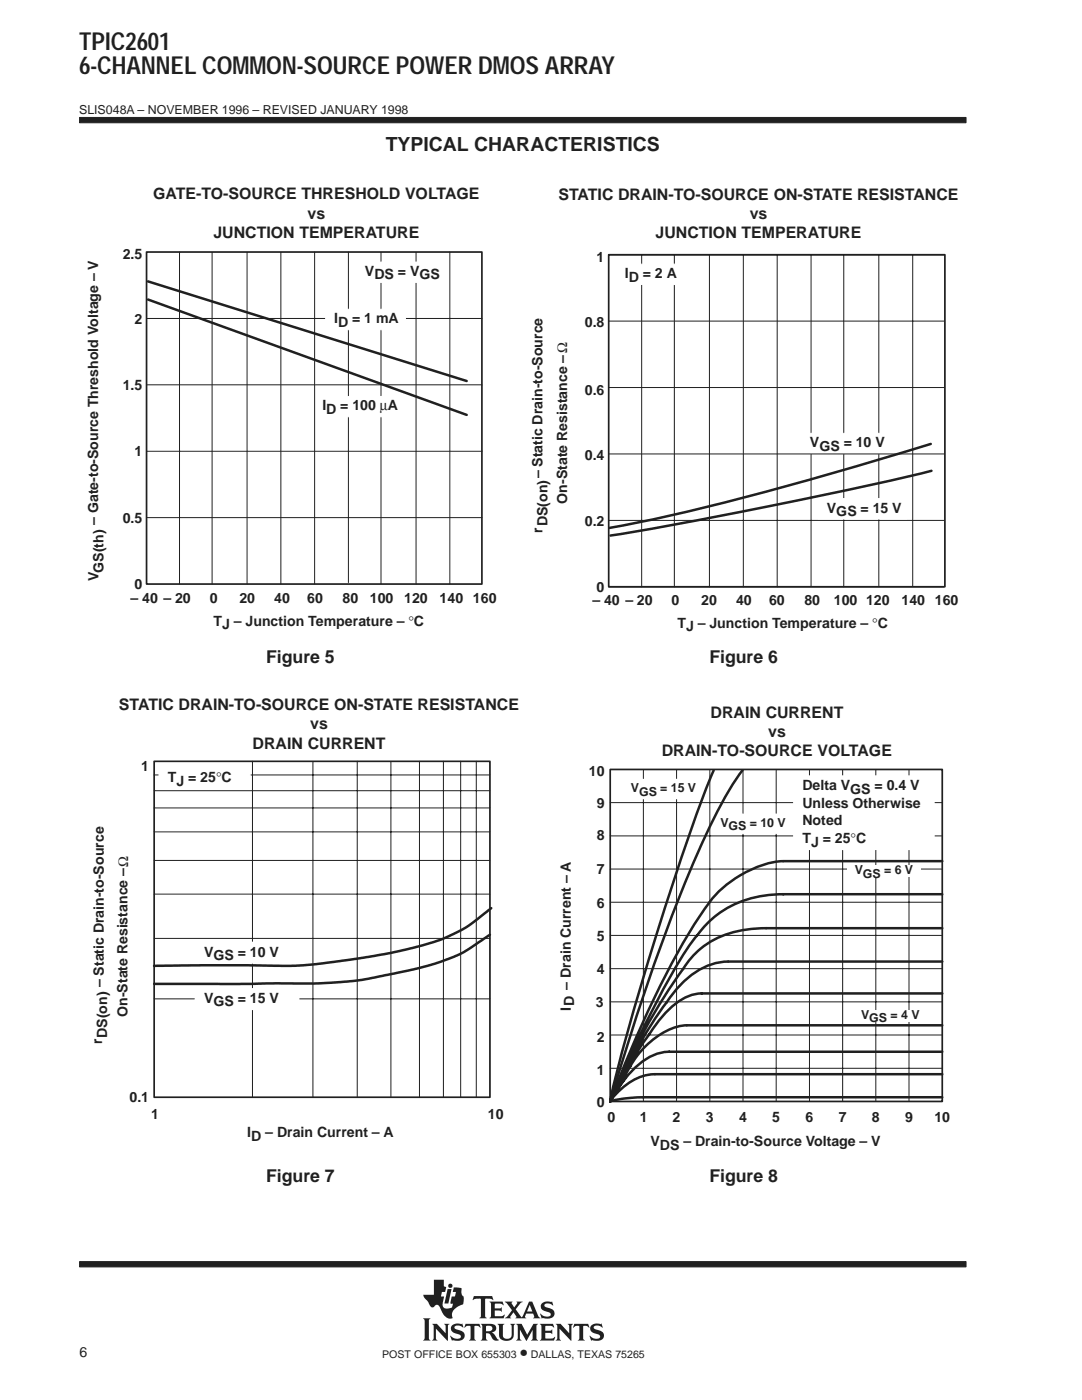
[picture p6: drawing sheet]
<svg xmlns="http://www.w3.org/2000/svg" width="216mm" height="279mm" viewBox="0 0 216 279" stroke-linecap="round" stroke-linejoin="round" font-family="sans-serif">
<g fill="#231f20" stroke="#231f20" stroke-width=".2">
<path d="M15.9 23.4h176.9v1.1h-176.9z" fill-rule="evenodd"/>
<path d="M15.9 251.8h176.9v1h-176.9z" fill-rule="evenodd"/>
</g>
<g fill="#231f20">
<path d="M89.3 257.3h.8l-.6 2.8h-.8z"/>
<path d="M95.9 264.2h2.1a.85 .85 0 0 1 1 .8 .85 .85 0 0 1-.9 .9l.4 .3 .7 1 .4 .2-.2 .1a1.11 1.11 0 0 1-1.4-.9l-.3-.4-.7-.1v1l.3 .4h-1.4l.3-.5v-2.3z" fill-rule="evenodd"/>
<path d="M100.7 259.8h1.6l-.2 .4 .5 .7 .6-.8-.1-.3h1.2l-.5 .3-.9 1.2 1 1.5a.22 .22 0 0 0 .3 0 .22 .22 0 0 0 .1-.2l1.3-2.8h.6l1.2 2.8 .4 .5-1.4-.1a.24 .24 0 0 0 .2-.1 .24 .24 0 0 0 0-.3l-.2-.4h-1.4l-.3 .6 .3 .3h-2.2l.2-.4-.5-.8-.7 .9 .2 .3h-1.3l.5-.4 1-1.2z" fill-rule="evenodd"/>
<path d="M118 264.5a2.12 2.12 0 0 1 1.9-.2l.1-.2 .3 .8-.8-.3h-.7a.35 .35 0 0 0-.3 .2 .35 .35 0 0 0 .2 .4l.5 .2a1.16 1.16 0 0 1 1.2 1.6 1.23 1.23 0 0 1-1.1 .6l-1.1-.1-.2 .1-.4-1 .9 .5 .7 .1a.47 .47 0 0 0 .6-.5 .47 .47 0 0 0-.6-.4 1.29 1.29 0 0 1-1.4-1.5z" fill-rule="evenodd"/>
<path d="M114.6 264.2h2.8l.2 .8-.5-.4h-.6l-.1 .1v2.4l.3 .4h-1.4l.3-.4v-2.4l-.1-.1h-.6l-.6 .4z" fill-rule="evenodd"/>
<path d="M107.7 264.2h2.6l.2 .8-.6-.4-1.1 .1v.9h1l.4-.3v.9l-.3-.2h-1.1v1.1h1.4l.5-.3-.2 .7h-2.8l.3-.5v-2.3z" fill-rule="evenodd"/>
<path d="M110.9 264.2h1l1.7 1.9v-1.5l-.3-.4h1l-.3 .4v3l-2.4-2.4v1.9l.3 .4h-1l.3-.4v-2.5z" fill-rule="evenodd"/>
<path d="M103 264.2h1.1l1.1 2.2 1.2-2.2h.9l-.3 .4v2.5l.4 .4h-1.4l.3-.4v-1.7l-1.3 2.2-1.3-2.3v1.8l.4 .4h-1.1l.3-.5v-2.3z" fill-rule="evenodd"/>
<path d="M90.2 264.5a2.17 2.17 0 0 1 1.9-.2l.1-.2 .3 .8-.8-.3h-.7a.36 .36 0 0 0-.3 .4 .36 .36 0 0 0 .4 .3l.3 .1a1.19 1.19 0 0 1 1.3 1.5l-.1 .1a1.23 1.23 0 0 1-1.1 .6l-1.1-.1-.2 .1-.4-1h.1a1.37 1.37 0 0 0 2.1 .2 .6 .6 0 0 0-.8-.6 1.08 1.08 0 0 1-1-.5 1.08 1.08 0 0 1 0-1.1z" fill-rule="evenodd"/>
<path d="M92.9 264.2h2.8l.2 .8-.5-.4h-.6l-.1 .1v2.4l.3 .4h-1.4l.2-.2 .1-.3v-2.3l-.7-.1-.6 .4z" fill-rule="evenodd"/>
<path d="M99.3 264.2h1.3l-.3 .3 .1 2.2 .2 .4 .8 .1a.73 .73 0 0 0 .7-.8v-1.9l-.3-.3h1l-.3 .3v2a1.56 1.56 0 0 1-1.3 1.1 1.56 1.56 0 0 1-1.5-.6l-.1-2.5z" fill-rule="evenodd"/>
<path d="M86.2 264.2h1l1.7 1.9v-1.5l-.3-.4h1.1l-.3 .3v3.1l-2.4-2.4v1.9l.3 .4h-1.1l.3-.5v-2.3z" fill-rule="evenodd"/>
<path d="M84.4 263.1h1.5l-.3 .3v3.8l.3 .3h-1.5l.3-.5v-3.4z" fill-rule="evenodd"/>
<path d="M94.6 258.7h3.6l.2 .8-.7-.3-.9 .1v3.4l.3 .4h-1.4l.3-.4v-3.4l-1-.1-.7 .2z" fill-rule="evenodd"/>
<path d="M97.7 259.8h2.6l.2 .7-.7-.3h-1.1v.9h1.1l.3-.2v.9l-.3-.2-1.1-.1v1.1l.1 .1h1.3l.5-.4 .1 .1-.2 .7h-2.8l.3-.6v-2.2z" fill-rule="evenodd"/>
<path d="M108.1 260.2l.1-.1a1.87 1.87 0 0 1 1.4-.3l.4 .1 .2-.2 .2 .8-1.1-.4a.44 .44 0 0 0-.7 .4 .44 .44 0 0 0 .6 .4 1.34 1.34 0 0 1 1.4 1.4 1.13 1.13 0 0 1-1.1 .9l-.8-.1a.37 .37 0 0 0-.6 .1l-.3-1 .1-.1 .6 .5 .8 .2a.47 .47 0 0 0 .6-.5 .47 .47 0 0 0-.5-.5h-.2a1.11 1.11 0 0 1-1.2-1.6z" fill-rule="evenodd"/>
<path d="M86.6 255.4h2v1.3l.4 .2-.2 .9h-.6l-.2 .9h.6l-.2 1.1a1.11 1.11 0 0 0 .3 1.3l.6 .1 .9-.3 .2-.7-.5-.1 .2-1.4h.7l.2-.9h-.7l.3-.9 1.5 .2v.9l.1 .5 .3 .2v1a.54 .54 0 0 1-.4 .7l-.4 .2a2.35 2.35 0 0 0-1.5 1.6v.4a.29 .29 0 0 1 .1 .3 .29 .29 0 0 1-.2 .2l-.1 .1a2.21 2.21 0 0 1-2-1.9l-.1-.1a.68 .68 0 0 0-.5-.8 .68 .68 0 0 0-.8 .4 .88 .88 0 0 1-1.1-.8l-.8-1-.2-.6h2.1z" fill-rule="evenodd"/>
<circle cx="89.9" cy="256.6" r=".43"/>
</g>
<g fill="#fff">
<path d="M105.7 260.4l.5 1.3h-1z"/>
<path d="M97 264.7l.6-.1a.56 .56 0 0 1 .7 .5 .56 .56 0 0 1-.7 .6h-.6z" fill-rule="evenodd"/>
</g>
<path d="M29.2 50.3h67v66.3h-67zM121.5 50.8h67v66.3h-67z" fill="none" stroke="#231f20" stroke-width=".34"/>
<g fill="none" stroke="#231f20" stroke-width=".2">
<path d="M35.8 50.3v66.3M42.3 50.3v66.3M49.3 50.3v66.3M56 50.3v66.3M62.8 50.3v66.3M69.5 50.3v66M76 50.3v66.2M83 50.3v66.3M89.8 50.3v66.3M121.5 50.8h66.9M128 50.8v66.3M134.6 50.8v66.3"/>
<path d="M141.6 50.8v66.3M148.3 50.8v66.3M155.1 50.8v66.3M161.8 50.8v66.3M168.4 50.8v66.3M175.4 50.8v66.3M182.1 50.8v66.3M29.2 63.6h67M29.2 76.8h67M121.5 77.3h66.9M121.5 64.1h66.9M29.2 90.1h67"/>
<path d="M121.5 90.6h66.9M29.2 103.3h67M121.5 117.1h66.9M121.5 103.9h66.9"/>
</g>
<path d="M29.5 56.2l63.6 19.8M29.5 59.8l63.6 23M185.7 88.6a635.2 635.2 0 0 1-60.4 16.1l-3.7 .7M185.9 94a1030 1030 0 0 1-64.1 12.9" fill="none" stroke="#231f20" stroke-width=".5"/>
<g fill="#fff" stroke="#fff" stroke-width=".2">
<path d="M62.6 79.1h18.2v4.1h-18.2z" fill-rule="evenodd"/>
<path d="M65 61.7h15.9v4.1h-15.9z" fill-rule="evenodd"/>
<path d="M71.1 52.3h16.9v4.1h-16.9z" fill-rule="evenodd"/>
<path d="M123 52.7h14.2v4.1h-14.2z" fill-rule="evenodd"/>
<path d="M159.9 86.5h17.6v4h-17.6z" fill-rule="evenodd"/>
<path d="M163.3 99.5h17.6v4.1h-17.6z" fill-rule="evenodd"/>
</g>
<path d="M16.8 197.3h5.7v12.9h-5.7z" fill-rule="evenodd" fill="#fff"/>
<path d="M97.8 186.5l-2.6 1.8a20.1 20.1 0 0 1-4.6 2.6l-5.2 1.8-9 2a67.6 67.6 0 0 1-13.7 1.6l-31.9 .1M98 181.2l-2.5 2a31.9 31.9 0 0 1-13.5 6.1l-4.2 .9-5.3 .9-8.1 1.2-4 .4-29.7 .1" fill="none" stroke="#231f20" stroke-width=".5"/>
<path d="M30.8 151.9h67v67.1h-67zM121.8 153.6h66.2v66.2h-66.2z" fill="none" stroke="#231f20" stroke-width=".34"/>
<g fill="none" stroke="#231f20" stroke-width=".2">
<path d="M30.8 154.7h67M30.8 157.8h67M50.4 152v67M62.4 152v67M71.3 152v67M78 152v67M83.7 152v67M88.5 152v67M91.9 152v67M95 152v67M128.4 153.6v66.2M135 153.6v66.2"/>
<path d="M141.6 153.6v66.2M148.3 153.6v66.2M154.9 153.6v66.2M161.5 153.6v66.2M168.1 153.6v66.2M174.8 153.6v66.2M181.4 153.6v66.2M30.8 161.2h67M30.8 166h67M30.8 171.7h67M30.8 178.4h67M121.8 160.2h66.2"/>
<path d="M121.8 166.8h66.2M121.8 173.4h66.2M30.8 187.3h67M30.8 199.3h67M121.8 180.1h66.2M121.8 186.7h66.2M121.8 193.3h66.2M121.8 199.9h66.2M121.8 206.6h66.2M121.8 213.2h66.2"/>
</g>
<g fill="#fff" stroke="#fff" stroke-width=".34">
<path d="M31.8 153.3h18.1v4.1h-18.1z" fill-rule="evenodd"/>
<path d="M39 188.1h20.6v4.1h-20.6z" fill-rule="evenodd"/>
<path d="M39 197.4h20.6v4h-20.6z" fill-rule="evenodd"/>
<path d="M123.8 155.6h16.8v3.7h-16.8z" fill-rule="evenodd"/>
<path d="M142 162.5h16.6v3.8h-16.6z" fill-rule="evenodd"/>
</g>
<path d="M170 201.5h15.4v2.4h-15.4z" fill-rule="evenodd" fill="#fff"/>
<path d="M142.4 153.7a479.2 479.2 0 0 0-14.9 44.1l-3.7 13.5-2 8M156.3 171.9a21.6 21.6 0 0 0-13.7 6.8 106.4 106.4 0 0 0-12.2 20.8 258.2 258.2 0 0 0-8.6 20.3M188 178.5h-31.7a20.1 20.1 0 0 0-16.7 7.5 75.9 75.9 0 0 0-8.7 14.2l-4.9 10-4.2 9.6M136.3 193.4a133.2 133.2 0 0 0-14.5 26.4M145.3 191.9a14.1 14.1 0 0 0-10.5 5.7 109.2 109.2 0 0 0-13 22.2M152.9 185.2a19.8 19.8 0 0 0-13.7 4.6l-1.5 1.7-1.4 1.9M188 198.3h-48a10.1 10.1 0 0 0-7 3.6 78 78 0 0 0-11.1 17.6M124.7 215.2l-2.8 4.3M130.7 214.4a10.2 10.2 0 0 0-7.2 3.3l-1.6 1.8M137 204.6a14 14 0 0 0-9.2 5.3l-1.7 2.3-4.2 7.3M188 209.9h-54.5a10.1 10.1 0 0 0-7.3 3.7l-2.6 3.2-1.7 2.7M188 219h-60.1l-3.7 .3-2.4 .5" fill="none" stroke="#231f20" stroke-width=".5"/>
<path d="M169 172.7h14.7v2.4h-14.7z" fill-rule="evenodd" fill="#fff"/>
<path d="M148.2 153.7a94.3 94.3 0 0 0-10.1 19.1 432.2 432.2 0 0 0-16.2 46.7M156.3 171.9h31.7M145.3 191.9h42.7M152.9 185.2h35.1M130.7 214.4h57.3M137 204.6h51" fill="none" stroke="#231f20" stroke-width=".5"/>
<path d="M158.4 154.9h27.9v14.6h-27.9z" fill-rule="evenodd" fill="#fff" stroke="#fff" stroke-width=".34"/>
<g font-size="4.9" fill="#231f20">
<text x="15.8" y="9.9">TPIC2601</text>
<text x="15.8" y="14.8">6-CHANNEL COMMON-SOURCE POWER DMOS ARRAY</text>
</g>
<text font-size="3.9" fill="#231f20" x="77" y="30.2">TYPICAL CHARACTERISTICS</text>
<g font-size="3.5" fill="#231f20">
<text x="53.1" y="132.3">Figure 5</text>
<text x="141.5" y="132.3">Figure 6</text>
<text x="53.1" y="235.8">Figure 7</text>
<text x="141.5" y="235.8">Figure 8</text>
<text x="103.7" y="271">•</text>
</g>
<g font-size="3.2" fill="#231f20">
<text x="30.5" y="39.8">GATE-TO-SOURCE THRESHOLD VOLTAGE</text>
<text x="111.4" y="39.8">STATIC DRAIN-TO-SOURCE ON-STATE RESISTANCE</text>
<text x="42.6" y="47.5">JUNCTION TEMPERATURE</text>
<text x="61.4" y="43.7">vs</text>
<text x="130.8" y="47.6">JUNCTION TEMPERATURE</text>
<text x="149.6" y="43.7">vs</text>
<text x="23.7" y="141.7">STATIC DRAIN-TO-SOURCE ON-STATE RESISTANCE</text>
<text x="141.8" y="143.2">DRAIN CURRENT</text>
<text x="50.4" y="149.4">DRAIN CURRENT</text>
<text x="61.9" y="145.6">vs</text>
<text x="153.3" y="147.1">vs</text>
<text x="132" y="150.9">DRAIN-TO-SOURCE VOLTAGE</text>
</g>
<g font-size="2.8" fill="#231f20">
<text x="24.5" y="51.7">2.5</text>
<text x="119" y="52.3">1</text>
<text x="72.8" y="55.1">VDS = V</text>
<text x="83.7" y="55.8">GS</text>
<text x="124.7" y="55.5">ID</text>
<text x="128.3" y="55.5">= 2 A</text>
<text x="26.8" y="64.6">2</text>
<text x="66.7" y="64.5">ID</text>
<text x="70.3" y="64.5">= 1 mA</text>
<text x="116.7" y="65.2">0.8</text>
<text x="24.5" y="77.9">1.5</text>
<text x="64.3" y="81.9">ID = 100 µA</text>
<text x="116.7" y="78.8">0.6</text>
<text x="161.6" y="89.3">VGS = 10 V</text>
<text x="26.8" y="91">1</text>
<text x="108.2" y="95.5" transform="rotate(-90 108.2 95.5)">– Static Drain-to-Source</text>
<text x="116.7" y="91.8">0.4</text>
<text x="113.2" y="100.5" transform="rotate(-90 113.2 100.5)">On-State Resistance –Ω</text>
<text x="19.6" y="104.8" transform="rotate(-90 19.6 104.8)">– Gate-to-Source Threshold Voltage – V</text>
<text x="24.5" y="104.4">0.5</text>
<text x="108.2" y="106.4" transform="rotate(-90 108.2 106.4)">r</text>
<text x="109.2" y="105" transform="rotate(-90 109.2 105)">DS(on)</text>
<text x="116.7" y="105">0.2</text>
<text x="165" y="102.3">VGS = 15 V</text>
<text x="19.6" y="116" transform="rotate(-90 19.6 116)">V</text>
<text x="20.7" y="114.3" transform="rotate(-90 20.7 114.3)">GS(th)</text>
<text x="26.8" y="117.6">0</text>
<text x="119" y="118.2">0</text>
<text x="26" y="120.4">– 40 – 20</text>
<text x="41.9" y="120.4">0</text>
<text x="42.6" y="124.9">TJ – Junction Temperature – °C</text>
<text x="47.8" y="120.4">20</text>
<text x="54.7" y="120.4">40</text>
<text x="61.3" y="120.4">60</text>
<text x="68.4" y="120.4">80</text>
<text x="73.8" y="120.4">100</text>
<text x="80.7" y="120.4">120</text>
<text x="87.7" y="120.4">140 160</text>
<text x="118.2" y="120.8">– 40 – 20</text>
<text x="134" y="120.8">0</text>
<text x="135.2" y="125.2">TJ – Junction Temperature – °C</text>
<text x="139.9" y="120.8">20</text>
<text x="146.9" y="120.8">40</text>
<text x="153.5" y="120.8">60</text>
<text x="160.5" y="120.8">80</text>
<text x="166.4" y="120.8">100 120</text>
<text x="179.9" y="120.8">140 160</text>
<text x="28.2" y="153.9">1</text>
<text x="117.5" y="154.8">10</text>
<text x="33.5" y="156.1">TJ = 25°C</text>
<text x="119.1" y="161.3">9</text>
<text x="160.1" y="157.7">Delta VGS = 0.4 V</text>
<text x="160.1" y="161.2">Unless Otherwise</text>
<text x="119.1" y="167.7">8</text>
<text x="160.1" y="164.7">Noted</text>
<text x="160.1" y="168.2">T</text>
<text x="161.8" y="168.9">J = 25°C</text>
<text x="119.1" y="174.5">7</text>
<text x="119.1" y="181.3">6</text>
<text x="40.7" y="190.9">VGS = 10 V</text>
<text x="119.1" y="187.7">5</text>
<text x="20.7" y="197" transform="rotate(-90 20.7 197)">– Static Drain-to-Source</text>
<text x="119.1" y="194.5">4</text>
<text x="25.4" y="203" transform="rotate(-90 25.4 203)">On-State Resistance –Ω</text>
<text x="40.7" y="200.1">VGS = 15 V</text>
<text x="113.9" y="201.7" transform="rotate(-90 113.9 201.7)">ID – Drain Current – A</text>
<text x="118.9" y="200.9">3</text>
<text x="20.4" y="208.3" transform="rotate(-90 20.4 208.3)">r</text>
<text x="21.4" y="207.2" transform="rotate(-90 21.4 207.2)">DS(on)</text>
<text x="119.1" y="208">2</text>
<text x="119.1" y="214.5">1</text>
<text x="25.8" y="220">0.1</text>
<text x="119.1" y="220.9">0</text>
<text x="30.2" y="223.3">1</text>
<text x="49.3" y="227">ID – Drain Current – A</text>
<text x="97.3" y="223.3">10</text>
<text x="121.2" y="224">0</text>
<text x="127.7" y="224">1</text>
<text x="134.2" y="224">2</text>
<text x="140.8" y="224">3</text>
<text x="147.5" y="224">4</text>
<text x="154.1" y="224">5</text>
<text x="160.7" y="224">6</text>
<text x="167.4" y="224">7</text>
<text x="174" y="224">8</text>
<text x="180.6" y="224">9</text>
<text x="186.5" y="224">10</text>
<text x="129.8" y="228.8">VDS – Drain-to-Source Voltage – V</text>
<text x="15.9" y="270.7">6</text>
</g>
<g font-size="2.5" fill="#231f20">
<text x="15.8" y="22.7">SLIS048A – NOVEMBER 1996 – REVISED JANUARY 1998</text>
<text x="125.9" y="158.1">V</text>
<text x="127.5" y="158.8">GS</text>
<text x="131.7" y="158.1">= 15 V</text>
<text x="143.7" y="165.1">V</text>
<text x="145.4" y="165.7">GS</text>
<text x="149.6" y="165.1">= 10 V</text>
<text x="170.5" y="174.5">V</text>
<text x="172.2" y="175.2">GS</text>
<text x="176.4" y="174.5">= 6 V</text>
<text x="171.8" y="203.4">V</text>
<text x="177.7" y="203.4">= 4 V</text>
<text x="173.5" y="204">GS</text>
</g>
<g font-size="2.1" fill="#231f20">
<text x="76.3" y="271">POST OFFICE BOX 655303</text>
<text x="105.9" y="271">DALLAS, TEXAS 75265</text>
</g>
</svg>
